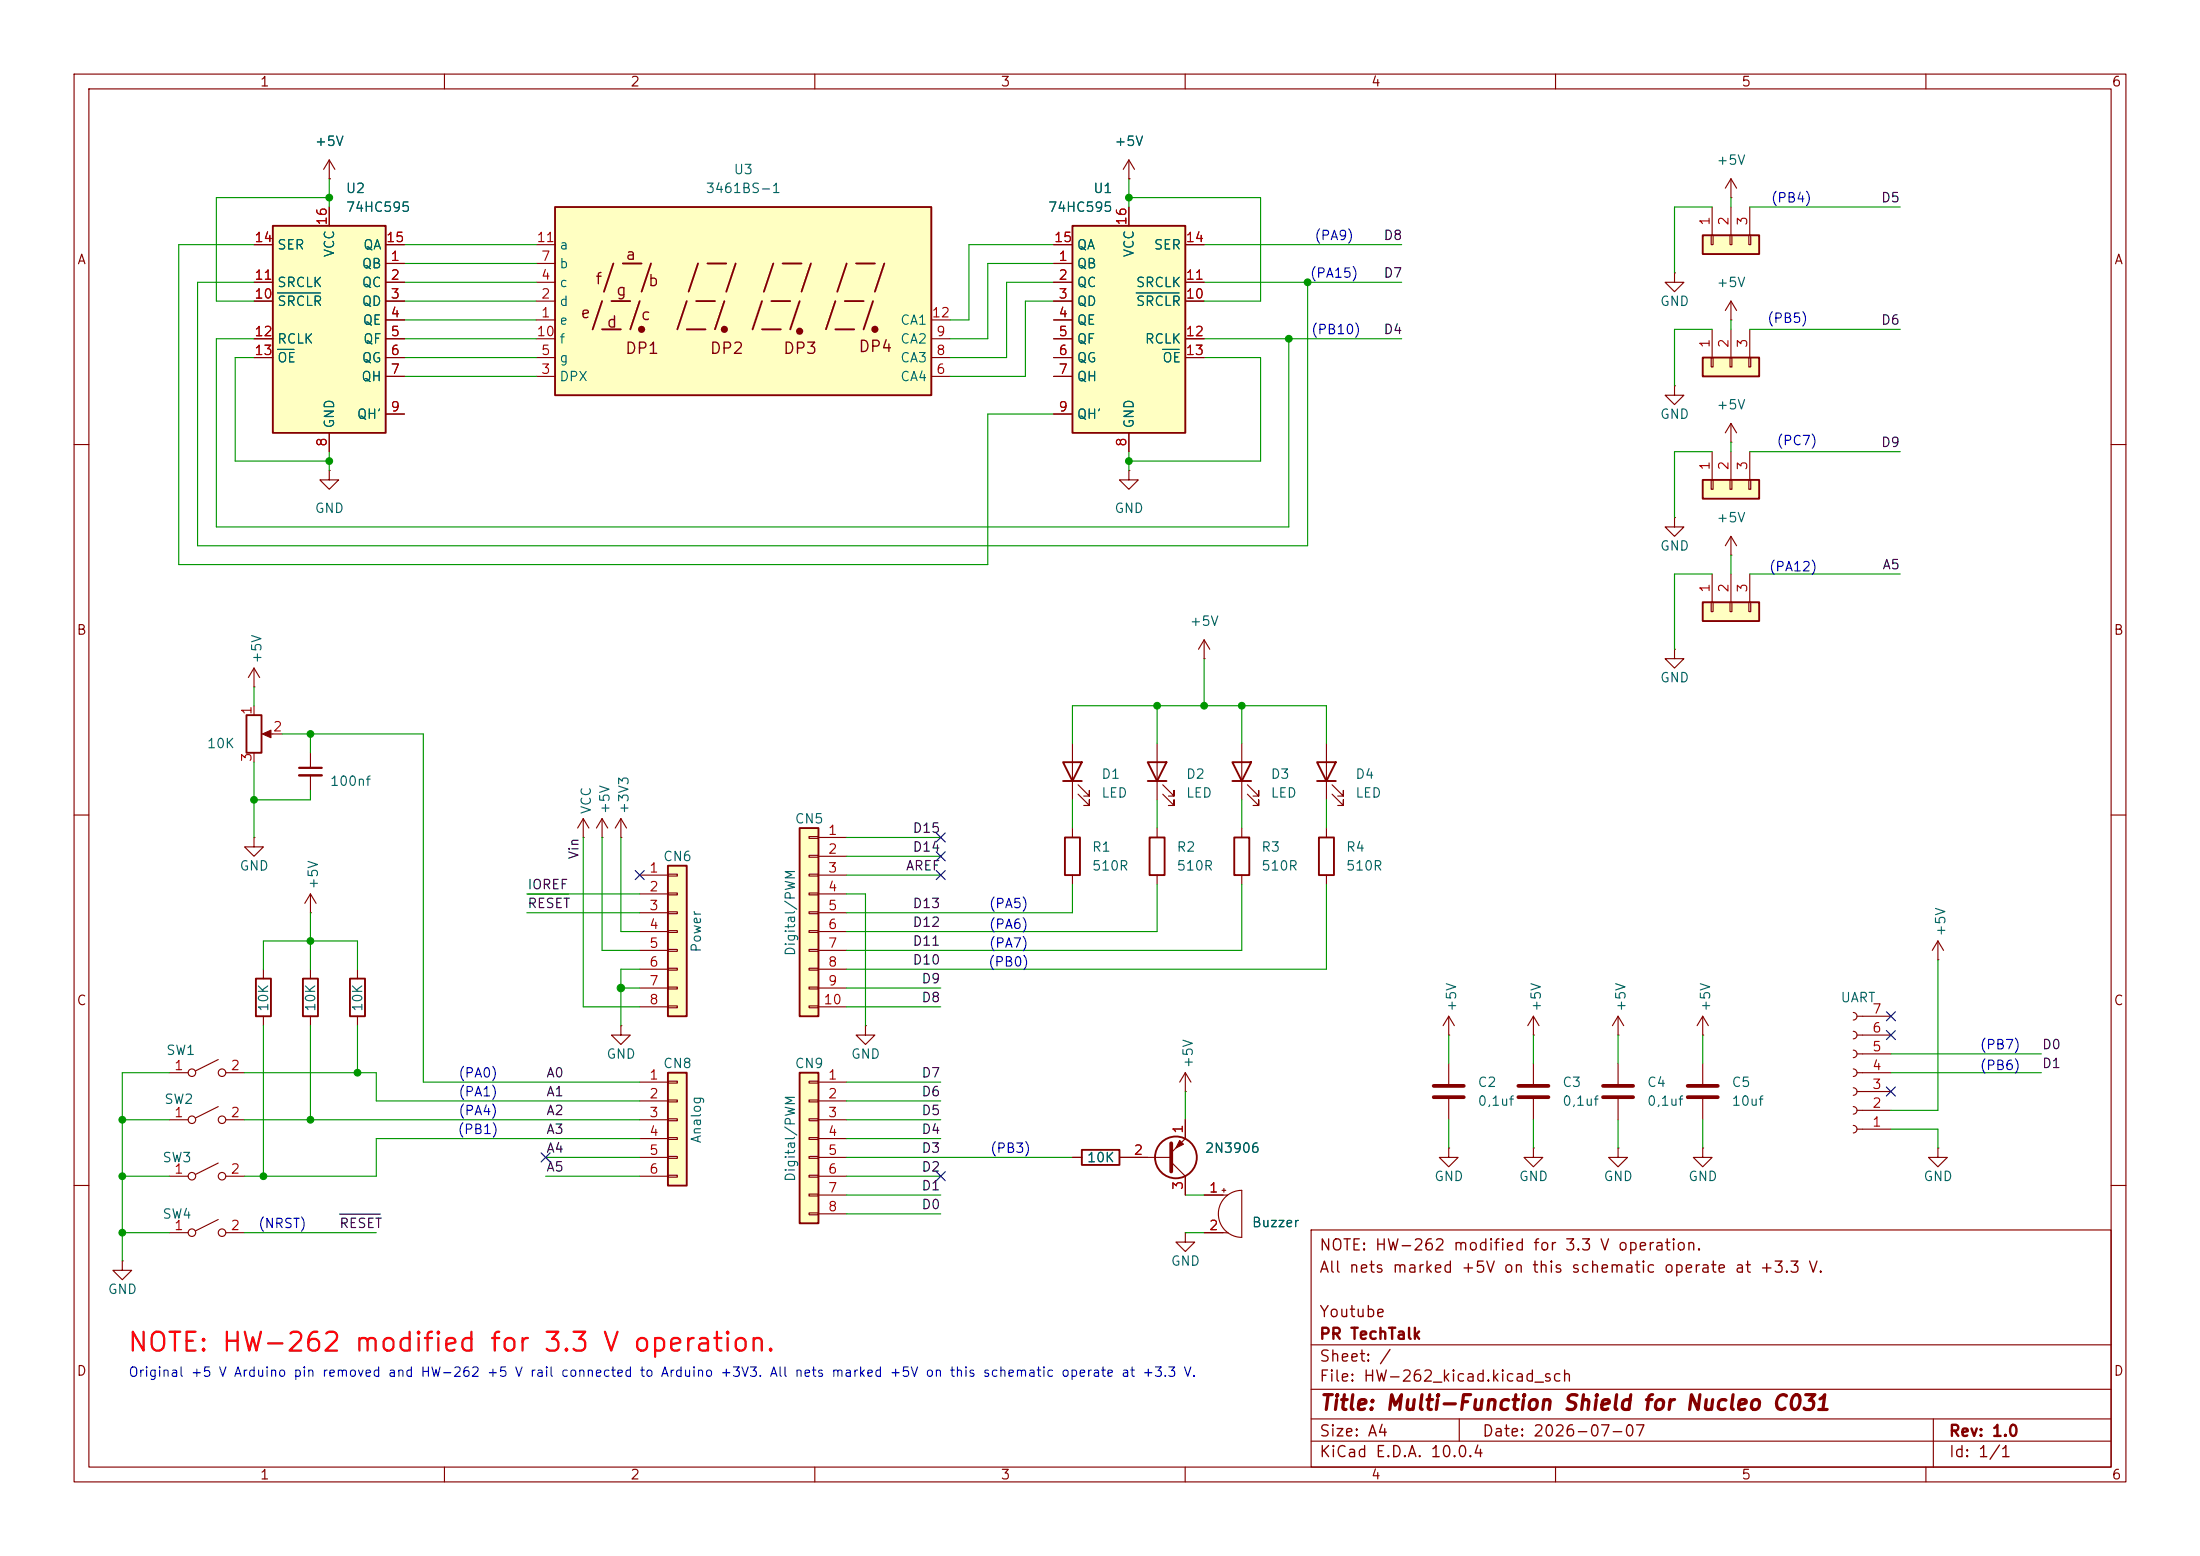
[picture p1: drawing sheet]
<svg xmlns="http://www.w3.org/2000/svg" width="297mm" height="210mm" viewBox="0 0 297 210" stroke-linecap="round" stroke-linejoin="round" font-family="sans-serif">
<g fill="none" stroke="#840000" stroke-width=".15">
<path d="M10 10h277v190h-277zM12 12h273v186h-273zM60 10v2M110 10v2M160 10v2M210 10v2M260 10v2M10 60h2M285 60h2M10 110h2M285 110h2M48.3 130.8v1.3"/>
<path d="M48.3 137.2v1.2M250.2 139.2a.51 .51 0 0 1 .5 .5 .51 .51 0 0 1-.5 .5M250.2 136.7a.51 .51 0 0 1 .5 .5 .51 .51 0 0 1-.5 .5M250.7 139.7h4.6M250.7 137.2h4.6M22.9 158.8h2.5M22.9 144.8h2.5M22.9 151.1h2.5M29.5 157l-3.1 1.5M29.5 149.4l-3.1 1.5M29.5 143l-3.1 1.5M30.5 158.8h2.5"/>
<path d="M30.5 144.8h2.5M30.5 151.1h2.5M250.2 151.9a.51 .51 0 0 1 .5 .5 .51 .51 0 0 1-.5 .5M250.2 149.4a.51 .51 0 0 1 .5 .5 .51 .51 0 0 1-.5 .5M250.2 146.8a.51 .51 0 0 1 .5 .5 .51 .51 0 0 1-.5 .5M250.2 144.3a.51 .51 0 0 1 .5 .5 .51 .51 0 0 1-.5 .5M250.2 141.7a.51 .51 0 0 1 .5 .5 .51 .51 0 0 1-.5 .5M250.7 152.4h4.6M250.7 149.9h4.6M250.7 147.3h4.6M250.7 144.8h4.6M250.7 142.2h4.6"/>
<path d="M10 160h2M22.9 166.4h2.5M29.5 164.6l-3.1 1.5M30.5 166.4h2.5M177 166h108v32h-108zM285 160h2M60 198v2M110 198v2M160 198v2M177 194.5h108M177 191.5h108M177 187.5h108"/>
<path d="M177 181.5h108M197 191.5v3M210 198v2M260 198v2M261 191.5v6.5"/>
<circle cx="25.9" cy="158.8" r=".51"/>
<circle cx="25.9" cy="144.8" r=".51"/>
<circle cx="25.9" cy="151.1" r=".51"/>
<circle cx="30" cy="144.8" r=".51"/>
<circle cx="30" cy="158.8" r=".51"/>
<circle cx="30" cy="151.1" r=".51"/>
<circle cx="25.9" cy="166.4" r=".51"/>
<circle cx="30" cy="166.4" r=".51"/>
</g>
<path d="M47.2 132.1h2.1v5.1h-2.1z" fill="none" stroke="#840000" stroke-width=".25"/>
<path d="M107.9 111.8h2.6v25.4h-2.6z" fill="#ffffc2"/>
<path d="M107.9 111.8h2.6v25.4h-2.6zM34.5 132.1h2.1v5.1h-2.1zM40.9 132.1h2v5.1h-2z" fill="none" stroke="#840000" stroke-width=".25"/>
<g fill="none" stroke="#840000" stroke-width=".15">
<path d="M109.2 112.9h1.3v.3h-1.3zM109.2 115.4h1.3v.3h-1.3zM109.2 118h1.3v.2h-1.3zM110.5 113h3.8M110.5 115.6h3.8M110.5 118.1h3.8M35.6 130.8v1.3M35.6 137.2v1.2M41.9 130.8v1.3M41.9 137.2v1.2M109.2 120.5h1.3v.3h-1.3zM109.2 123.1h1.3v.2h-1.3z"/>
<path d="M109.2 125.6h1.3v.3h-1.3zM109.2 128.1h1.3v.3h-1.3zM109.2 130.7h1.3v.2h-1.3zM109.2 133.2h1.3v.3h-1.3zM109.2 135.8h1.3v.2h-1.3zM110.5 120.7h3.8M110.5 123.2h3.8M110.5 125.7h3.8M110.5 128.3h3.8M110.5 130.8h3.8M110.5 133.4h3.8M110.5 135.9h3.8"/>
<path d="M195.6 139.7h.1M195.6 137.2v2.5M195.6 137.2l-.8 1.2M195.6 137.2l.7 1.2M207 139.7h.1M207 137.2v2.5M207 137.2l-.8 1.2M207 137.2l.8 1.2M218.4 139.7h.1M218.4 137.2v2.5M218.4 137.2l-.7 1.2M218.4 137.2l.8 1.2"/>
<path d="M229.9 139.7h.1M229.9 137.2v2.5M229.9 137.2l-.8 1.2M229.9 137.2l.7 1.2M261.6 129.5h.1M261.6 127l-.7 1.3M261.6 127l.8 1.3M261.6 127v2.5M195.6 154.9v1.3h1.2l-1.2 1.3-1.3-1.3h1.3M195.6 154.9h.1M195.6 143.5v2.8M195.6 148.3v2.8"/>
<path d="M207 154.9v1.3h1.3l-1.3 1.3-1.3-1.3h1.3M207 154.9h.1M207 143.5v2.8M207 148.3v2.8M218.4 154.9v1.3h1.3l-1.3 1.3-1.2-1.3h1.2M218.4 154.9h.1M218.4 143.5v2.8M218.4 148.3v2.8M229.9 154.9v1.3h1.2l-1.2 1.3-1.3-1.3h1.3M229.9 154.9h.1M229.9 143.5v2.8M229.9 148.3v2.8"/>
<path d="M16.5 170.2v1.3h1.3l-1.3 1.2-1.3-1.2h1.3M16.5 170.2h.1"/>
</g>
<path d="M193.5 146.6h4.1M193.5 148.1h4.1M205 146.6h4M205 148.1h4M216.4 146.6h4.1M216.4 148.1h4.1M227.8 146.6h4.1M227.8 148.1h4.1" fill="none" stroke="#840000" stroke-width=".51"/>
<path d="M90.2 116.8h2.5v20.4h-2.5z" fill="#ffffc2"/>
<path d="M90.2 116.8h2.5v20.4h-2.5z" fill="none" stroke="#840000" stroke-width=".25"/>
<g fill="none" stroke="#840000" stroke-width=".15">
<path d="M86.4 118.1h3.8M90.2 118h1.2v.2h-1.2zM86.4 120.7h3.8M86.4 123.2h3.8M86.4 125.7h3.8M86.4 128.3h3.8M86.4 130.8h3.8M86.4 133.4h3.8M86.4 135.9h3.8M90.2 120.5h1.2v.3h-1.2zM90.2 123.1h1.2v.2h-1.2zM90.2 125.6h1.2v.3h-1.2z"/>
<path d="M90.2 128.1h1.2v.3h-1.2zM90.2 130.7h1.2v.2h-1.2zM90.2 133.2h1.2v.3h-1.2zM90.2 135.8h1.2v.2h-1.2z"/>
</g>
<path d="M74.9 27.9h50.8v25.4h-50.8z" fill="#ffffc2"/>
<g fill="none" stroke="#840000" stroke-width=".25">
<path d="M74.9 27.9h50.8v25.4h-50.8zM82.8 35.6l-1.3 3.8M84.1 35.6h2.5M87.9 35.6l-1.3 3.8M94.2 35.6l-1.2 3.8M95.5 35.6h2.5M99.3 35.6l-1.3 3.8M104.4 35.6l-1.3 3.8M105.7 35.6h2.5M109.5 35.6l-1.3 3.8M114.3 35.6l-1.3 3.8M115.6 35.6h2.5"/>
<path d="M119.4 35.6l-1.3 3.8M81.3 40.6l-1.3 3.9M81.3 44.5h2.5M82.5 40.6h2.6M86.4 40.6l-1.3 3.9M92.7 44.5h2.5M92.7 40.6l-1.3 3.9M94 40.6h2.5M97.8 40.6l-1.3 3.9M102.9 44.5h2.5M102.9 40.6l-1.3 3.9M104.1 40.6h2.6"/>
<path d="M107.9 40.6l-1.2 3.9M112.8 44.5h2.5M112.8 40.6l-1.3 3.9M114 40.6h2.6M117.9 40.6l-1.3 3.9M33.3 96.5h2v5.1h-2z"/>
</g>
<g fill="#840000" stroke="#840000" stroke-width=".25">
<circle cx="86.6" cy="44.5" r=".36"/>
<circle cx="97.8" cy="44.5" r=".36"/>
<circle cx="107.9" cy="44.7" r=".36"/>
<circle cx="118.1" cy="44.5" r=".36"/>
</g>
<g fill="none" stroke="#840000" stroke-width=".15">
<path d="M44.4 24.1h.1M44.4 21.6l-.7 1.3M44.4 21.6l.8 1.3M44.4 21.6v2.5M72.4 38.1h2.5M72.4 35.6h2.5M72.4 33h2.5M72.4 43.2h2.5M72.4 40.6h2.5M72.4 50.8h2.5M72.4 48.3h2.5M72.4 45.7h2.5"/>
<path d="M125.7 43.2h2.6M125.7 50.8h2.6M125.7 48.3h2.6M125.7 45.7h2.6M34.3 92.7h.1M34.3 90.2v2.5M34.3 95.3v1.2M34.3 90.2l-.8 1.2M34.3 90.2l.8 1.2M35.8 99.1h2.3M34.3 101.6v1.3"/>
</g>
<path d="M35.4 99.1l1.2-.5v1z" fill="#840000" stroke="#840000" stroke-width=".15"/>
<path d="M144.8 30.5h15.2v27.9h-15.2z" fill="#ffffc2"/>
<path d="M144.8 30.5h15.2v27.9h-15.2z" fill="none" stroke="#840000" stroke-width=".25"/>
<g fill="none" stroke="#840000" stroke-width=".15">
<path d="M142.2 35.6h2.6M142.2 38.1h2.6M142.2 33h2.6M152.4 27.9v2.6M160 38.1h2.6M160 33h2.6M142.2 40.6h2.6M142.2 43.2h2.6M142.2 45.7h2.6M142.2 48.3h2.6M142.2 50.8h2.6M142.2 55.9h2.6"/>
<path d="M152.4 58.4v2.6M160 40.6h2.6M160 45.7h2.6M160 48.3h2.6M152.4 63.5v1.3h1.3l-1.3 1.2-1.3-1.2h1.3M152.4 63.5h.1"/>
</g>
<path d="M153.4 39.5h5.8M157 47.2h2.2" fill="none" stroke="#006464" stroke-width=".15"/>
<path d="M90.2 144.8h2.5v15.2h-2.5z" fill="#ffffc2"/>
<g fill="none" stroke="#840000" stroke-width=".25">
<path d="M143.5 102.9h2.5l-1.2 2.5zM143.5 105.4h2.5M143.8 113h2v5.1h-2zM154.9 102.9h2.6l-1.3 2.5zM154.9 105.4h2.6M155.2 113h2v5.1h-2zM166.4 102.9h2.5l-1.3 2.5zM166.4 105.4h2.5M166.6 113h2.1v5.1h-2.1zM177.8 102.9h2.5l-1.2 2.5zM177.8 105.4h2.5M178.1 113h2v5.1h-2z"/>
<path d="M90.2 144.8h2.5v15.2h-2.5z"/>
</g>
<g fill="none" stroke="#840000" stroke-width=".15">
<path d="M152.4 24.1h.1M152.4 21.6l-.8 1.3M152.4 21.6l.8 1.3M152.4 21.6v2.5M44.4 63.5v1.3h1.3l-1.3 1.2-1.2-1.2h1.2M44.4 63.5h.1M162.6 88.9h.1M162.6 86.4l-.8 1.2M162.6 86.4l.7 1.2M162.6 86.4v2.5M144.8 100.3v7.7M144.8 111.8v1.2"/>
<path d="M144.8 118.1v1.3M145.5 107.2l1.6 1.5v-.7v.7h-.8M145.5 105.9l1.6 1.5v-.7v.7h-.8M156.2 100.3v7.7M156.2 111.8v1.2M156.2 118.1v1.3M157 107.2l1.5 1.5v-.7v.7h-.8M157 105.9l1.5 1.5v-.7v.7h-.8M167.6 100.3v7.7M167.6 111.8v1.2M167.6 118.1v1.3M168.4 107.2l1.5 1.5v-.7v.7h-.7"/>
<path d="M168.4 105.9l1.5 1.5v-.7v.7h-.7M179.1 100.3v7.7M179.1 111.8v1.2M179.1 118.1v1.3M179.8 107.2l1.6 1.5v-.7v.7h-.8M179.8 105.9l1.6 1.5v-.7v.7h-.8M86.4 146.1h3.8M86.4 148.6h3.8M86.4 151.1h3.8M86.4 153.7h3.8M86.4 156.2h3.8M86.4 158.8h3.8"/>
<path d="M90.2 145.9h1.2v.3h-1.2zM90.2 148.5h1.2v.2h-1.2zM90.2 151h1.2v.3h-1.2zM90.2 153.5h1.2v.3h-1.2zM90.2 156.1h1.2v.2h-1.2zM90.2 158.6h1.2v.3h-1.2zM162.6 161.3h3.1M162.6 166.4h3.2M165 160.7h.5M165.2 160.4v.5M165.4 161.6a3.2 3.2 0 0 1 2.2-.9v6.3a3.2 3.2 0 0 1-2.9-2 3.2 3.2 0 0 1 .7-3.4z"/>
</g>
<path d="M229.9 31.8h7.6v2.5h-7.6z" fill="#ffffc2"/>
<path d="M229.9 31.8h7.6v2.5h-7.6z" fill="none" stroke="#840000" stroke-width=".25"/>
<path d="M231 31.8h.3v1.2h-.3zM231.1 27.9v3.9M233.6 31.8h.2v1.2h-.2zM233.7 27.9v3.9M236.1 31.8h.2v1.2h-.2zM236.2 27.9v3.9" fill="none" stroke="#840000" stroke-width=".15"/>
<path d="M36.8 30.5h15.3v27.9h-15.3z" fill="#ffffc2"/>
<path d="M36.8 30.5h15.3v27.9h-15.3z" fill="none" stroke="#840000" stroke-width=".25"/>
<g fill="none" stroke="#840000" stroke-width=".15">
<path d="M34.3 38.1h2.5M34.3 33h2.5M44.4 27.9v2.6M52.1 35.6h2.5M52.1 38.1h2.5M52.1 33h2.5M226.1 36.8v1.3h-1.3l1.3 1.3 1.2-1.3h-1.2M226.1 36.8h.1M233.7 26.7h.1M233.7 24.1l.7 1.3M233.7 24.1l-.8 1.3M233.7 24.1v2.6"/>
<path d="M34.3 40.6h2.5M34.3 45.7h2.5M34.3 48.3h2.5M44.4 58.4v2.6M52.1 40.6h2.5M52.1 43.2h2.5M52.1 45.7h2.5M52.1 48.3h2.5M52.1 50.8h2.5M52.1 55.9h2.5M233.7 43.2h.1M233.7 40.6v2.6"/>
<path d="M233.7 40.6l.7 1.3M233.7 40.6l-.8 1.3"/>
</g>
<path d="M37.5 39.5h5.8M37.5 47.2h2.2" fill="none" stroke="#006464" stroke-width=".15"/>
<path d="M229.9 48.3h7.6v2.5h-7.6z" fill="#ffffc2"/>
<path d="M229.9 48.3h7.6v2.5h-7.6z" fill="none" stroke="#840000" stroke-width=".25"/>
<path d="M231 48.3h.3v1.2h-.3zM231.1 44.5v3.8M233.6 48.3h.2v1.2h-.2zM233.7 44.5v3.8M236.1 48.3h.2v1.2h-.2zM236.2 44.5v3.8M226.1 87.6v1.3h-1.3l1.3 1.3 1.2-1.3h-1.2M226.1 87.6h.1" fill="none" stroke="#840000" stroke-width=".15"/>
<path d="M229.9 81.3h7.6v2.5h-7.6z" fill="#ffffc2"/>
<path d="M229.9 81.3h7.6v2.5h-7.6z" fill="none" stroke="#840000" stroke-width=".25"/>
<g fill="none" stroke="#840000" stroke-width=".15">
<path d="M226.1 69.9v1.2h-1.3l1.3 1.3 1.2-1.3h-1.2M226.1 69.9h.1M231.1 77.5v3.8M233.7 74.9h.1M233.7 72.4v2.5M233.7 77.5v3.8M233.7 72.4l.7 1.3M233.7 72.4l-.8 1.3M236.2 77.5v3.8M231 81.3h.3v1.3h-.3zM233.6 81.3h.2v1.3h-.2zM236.1 81.3h.2v1.3h-.2z"/>
<path d="M160 166.4v1.2h1.3l-1.3 1.3-1.3-1.3h1.3M160 166.4h.1"/>
</g>
<path d="M107.9 144.8h2.6v20.3h-2.6z" fill="#ffffc2"/>
<g fill="none" stroke="#840000" stroke-width=".25">
<path d="M107.9 144.8h2.6v20.3h-2.6zM146 155.2h5.1v2h-5.1z"/>
<circle cx="158.7" cy="156.2" r="2.82"/>
</g>
<g fill="none" stroke="#840000" stroke-width=".15">
<path d="M78.7 113h.1M78.7 110.5l-.7 1.3M78.7 110.5l.8 1.3M78.7 110.5v2.5M81.3 113h.1M81.3 110.5l-.8 1.3M81.3 110.5l.7 1.3M81.3 110.5v2.5M83.8 113h.1M83.8 110.5l-.7 1.3M83.8 110.5l.8 1.3M83.8 110.5v2.5"/>
<path d="M109.2 145.9h1.3v.3h-1.3zM109.2 148.5h1.3v.2h-1.3zM109.2 151h1.3v.3h-1.3zM109.2 153.5h1.3v.3h-1.3zM109.2 156.1h1.3v.2h-1.3zM109.2 158.6h1.3v.3h-1.3zM110.5 146.1h3.8M110.5 148.6h3.8M110.5 151.1h3.8M110.5 153.7h3.8M110.5 156.2h3.8M110.5 158.8h3.8"/>
<path d="M144.8 156.2h1.2M151.1 156.2h7M158.1 156.8l1.9 2v2.5M160 147.3h.1M160 144.8l-.7 1.3M160 144.8l.8 1.3M160 144.8v2.5M160 151.1v2.6l-1.9 1.9M109.2 161.2h1.3v.2h-1.3zM109.2 163.7h1.3v.3h-1.3zM110.5 161.3h3.8M110.5 163.8h3.8"/>
</g>
<path d="M158.1 154.3v3.8" fill="none" stroke="#840000" stroke-width=".51"/>
<path d="M159.3 153.9l.5 .5-1.1 .5z" fill="#840000" stroke="#840000" stroke-width=".15"/>
<path d="M229.9 64.8h7.6v2.5h-7.6z" fill="#ffffc2"/>
<path d="M229.9 64.8h7.6v2.5h-7.6z" fill="none" stroke="#840000" stroke-width=".25"/>
<g fill="none" stroke="#840000" stroke-width=".15">
<path d="M34.3 38.1h2.5M34.3 33h2.5M44.4 24.1h.1M44.4 27.9v2.6M52.1 35.6h2.5M52.1 38.1h2.5M52.1 33h2.5M142.2 35.6h2.6M142.2 38.1h2.6M142.2 33h2.6M152.4 24.1h.1M152.4 27.9v2.6"/>
<path d="M160 38.1h2.6M160 33h2.6M34.3 40.6h2.5M34.3 45.7h2.5M34.3 48.3h2.5M44.4 58.4v2.6M52.1 40.6h2.5M52.1 43.2h2.5M52.1 45.7h2.5M52.1 48.3h2.5M52.1 50.8h2.5M52.1 55.9h2.5"/>
<path d="M142.2 40.6h2.6M142.2 43.2h2.6M142.2 45.7h2.6M142.2 48.3h2.6M142.2 50.8h2.6M142.2 55.9h2.6M152.4 58.4v2.6M160 40.6h2.6M160 45.7h2.6M160 48.3h2.6M226.1 52.1v1.2h-1.3l1.3 1.3 1.2-1.3h-1.2M226.1 52.1h.1"/>
<path d="M233.7 59.7h.1M233.7 57.2v2.5M233.7 57.2l.7 1.2M233.7 57.2l-.8 1.2M231 64.8h.3v1.2h-.3zM231.1 61v3.8M233.6 64.8h.2v1.2h-.2zM233.7 61v3.8M236.1 64.8h.2v1.2h-.2zM236.2 61v3.8M34.3 113v1.3h1.3l-1.3 1.3-1.3-1.3h1.3M34.3 113h.1"/>
<path d="M41.9 101.6v2M41.9 104.6v2.1M41.9 123.2h.1M41.9 120.7l-.8 1.2M41.9 120.7l.8 1.2M41.9 120.7v2.5M83.8 138.4v1.3h1.3l-1.3 1.3-1.3-1.3h1.3M83.8 138.4h.1M116.8 138.4v1.3h1.3l-1.3 1.3-1.2-1.3h1.2M116.8 138.4h.1M144.8 156.2h1.2M151.1 156.2h3.8"/>
<path d="M160 151.1v2.6M160 158.8v2.5M261.6 154.9v1.3h-1.3l1.3 1.3 1.3-1.3h-1.3M261.6 154.9h.1M162.6 161.3h2.5M162.6 166.4h2.5"/>
</g>
<path d="M40.4 103.6h3" fill="none" stroke="#840000" stroke-width=".3"/>
<path d="M40.4 104.6h3" fill="none" stroke="#840000" stroke-width=".33"/>
<path d="M71.2 120.7h5.5M45.8 163.9h5.5" fill="none" stroke="#0f0f0f" stroke-width=".15"/>
<g fill="none" stroke="#009600" stroke-width=".15">
<path d="M34.3 38.1h-7.6v35.6h149.8v-35.6M34.3 33h-10.2v43.2h109.2v-20.3h8.9M44.4 26.7h-15.2v13.9h5.1M44.4 24.1v3.8M54.6 35.6h17.8M54.6 38.1h17.8M54.6 33h17.8M142.2 35.6h-8.9v10.1h-5M142.2 38.1h-6.3v10.2h-7.6M142.2 33h-11.4v10.2h-2.5M152.4 26.7h17.8v13.9h-7.6M152.4 24.1v3.8"/>
<path d="M162.6 38.1h26.6M162.6 33h26.6M231.1 27.9h-5v8.9M233.7 26.7v1.2M236.2 27.9h20.3M34.3 45.7h-5.1v25.4h144.8v-25.4M34.3 48.3h-2.6v13.9h12.7M54.6 50.8h17.8M54.6 45.7h17.8M54.6 48.3h17.8M54.6 40.6h17.8M54.6 43.2h17.8"/>
<path d="M142.2 40.6h-3.8v10.2h-10.1M162.6 45.7h26.6M162.6 48.3h7.6v13.9h-17.8M231.1 44.5h-5v7.6M233.7 43.2v1.3M233.7 59.7v1.3M236.2 44.5h20.3M44.4 61v2.5M152.4 61v2.5M231.1 61h-5v8.9M231.1 77.5h-5v10.1M233.7 74.9v2.6"/>
<path d="M236.2 61h20.3M236.2 77.5h20.3M34.3 92.7v2.6M38.1 99.1h19v47h29.3M41.9 99.1v2.5M156.2 95.3v5M162.6 88.9v6.4M167.6 95.3v5M34.3 102.9v10.1M41.9 106.7v1.3h-7.6M78.7 113v22.9h7.7M81.3 113v15.3h5.1"/>
<path d="M83.8 113v12.7h2.6M114.3 115.6h12.7M114.3 118.1h12.7M114.3 113h12.7M144.8 100.3v-5h34.3v5M144.8 119.4v3.8h-30.5M144.8 108v3.8M156.2 119.4v6.3h-41.9M156.2 108v3.8M167.6 119.4v8.9h-53.3M167.6 108v3.8M179.1 119.4v11.4h-64.8"/>
<path d="M179.1 108v3.8M35.6 130.8v-3.8h12.7v3.8M35.6 138.4v20.4M41.9 123.2v7.6M41.9 138.4v12.7M48.3 138.4v6.4M71.1 123.2h15.3M71.1 120.7h15.3M83.8 133.4h2.6M86.4 130.8h-2.6v7.6M114.3 135.9h12.7M114.3 133.4h12.7"/>
<path d="M114.3 120.7h2.5v17.7M195.6 139.7v3.8M207 139.7v3.8M218.4 139.7v3.8M229.9 139.7v3.8M261.6 129.5v20.4h-6.3M16.5 158.8h6.4M16.5 151.1h6.4M22.9 144.8h-6.4v25.4M33 144.8h17.8v3.8h35.6M33 151.1h53.4M73.7 158.8h12.7"/>
<path d="M73.7 156.2h12.7M86.4 153.7h-35.6v5.1h-17.8M114.3 158.8h12.7M114.3 151.1h12.7M114.3 156.2h30.5M114.3 146.1h12.7M114.3 153.7h12.7M114.3 148.6h12.7M160 147.3v3.8M195.6 151.1v3.8M207 151.1v3.8M218.4 151.1v3.8"/>
<path d="M229.9 151.1v3.8M255.3 152.4h6.3v2.5M255.3 144.8h20.3M255.3 142.2h20.3M16.5 166.4h6.4M33 166.4h17.8M114.3 161.3h12.7M114.3 163.8h12.7M160 166.4h2.6M160 161.3h2.6"/>
</g>
<g fill="none" stroke="#000084" stroke-width=".15">
<path d="M85.8 117.5l1.2 1.2M87 117.5l-1.2 1.2M126.4 117.5l1.2 1.2M126.4 115l1.2 1.2M126.4 112.4l1.2 1.2M127.6 117.5l-1.2 1.2M127.6 115l-1.2 1.2M127.6 112.4l-1.2 1.2M254.7 136.6l1.2 1.2M254.7 139.1l1.2 1.2M255.9 136.6l-1.2 1.2M255.9 139.1l-1.2 1.2"/>
<path d="M73.1 155.6l1.2 1.2M74.3 155.6l-1.2 1.2M126.4 158.1l1.2 1.3M127.6 158.1l-1.2 1.3M254.7 146.7l1.2 1.2M255.9 146.7l-1.2 1.2"/>
</g>
<path d="M37.5 39.5h5.8M153.4 39.5h5.8M37.5 47.2h2.2M157 47.2h2.2" fill="none" stroke="#006464" stroke-width=".15"/>
<g fill="#009600" stroke="#009600" stroke-width=".14">
<circle cx="35.6" cy="158.8" r=".46"/>
<circle cx="16.5" cy="158.8" r=".46"/>
<circle cx="16.5" cy="151.1" r=".46"/>
<circle cx="16.5" cy="166.4" r=".46"/>
<circle cx="44.4" cy="62.2" r=".46"/>
<circle cx="44.4" cy="26.7" r=".46"/>
<circle cx="41.9" cy="99.1" r=".46"/>
<circle cx="41.9" cy="127" r=".46"/>
<circle cx="34.3" cy="108" r=".46"/>
<circle cx="83.8" cy="133.4" r=".51"/>
<circle cx="41.9" cy="151.1" r=".46"/>
<circle cx="48.3" cy="144.8" r=".46"/>
<circle cx="162.6" cy="95.3" r=".46"/>
<circle cx="156.2" cy="95.3" r=".46"/>
<circle cx="167.6" cy="95.3" r=".46"/>
<circle cx="152.4" cy="62.2" r=".46"/>
<circle cx="176.5" cy="38.1" r=".46"/>
<circle cx="152.4" cy="26.7" r=".46"/>
<circle cx="174" cy="45.7" r=".46"/>
</g>
<text font-size="2.5" fill="#ff060d" x="17.1" y="183">NOTE: HW-262 modified for 3.3 V operation.</text>
<text font-size="2" fill="#840000" x="178" y="190.8">Title: Multi-Function Shield for Nucleo C031</text>
<g font-size="1.5" fill="#840000">
<text x="84.3" y="35.5">a</text>
<text x="80.3" y="38.8">f</text>
<text x="83.1" y="40.3">g</text>
<text x="87.4" y="39">b</text>
<text x="78.3" y="43.3">e</text>
<text x="81.8" y="44.6">d</text>
<text x="86.4" y="43.6">c</text>
<text x="115.8" y="47.9">DP4</text>
<text x="84.3" y="48.2">DP1</text>
<text x="95.7" y="48.2">DP2</text>
<text x="105.6" y="48.2">DP3</text>
<text x="178" y="172.2">All nets marked +5V on this schematic operate at +3.3 V.</text>
<text x="178" y="169.2">NOTE: HW-262 modified for 3.3 V operation.</text>
<text x="178" y="178.2">Youtube</text>
<text x="178" y="184.2">Sheet: /</text>
<text x="178" y="181.2">PR TechTalk</text>
<text x="178" y="186.9">File: HW-262_kicad.kicad_sch</text>
<text x="178" y="197.1">KiCad E.D.A. 10.0.4</text>
<text x="178" y="194.3">Size: A4</text>
<text x="200" y="194.3">Date: 2026-07-07</text>
<text x="263" y="194.3">Rev: 1.0</text>
<text x="263" y="197.1">Id: 1/1</text>
</g>
<g font-size="1.3" fill="#840000">
<text x="35" y="12">1</text>
<text x="85" y="12">2</text>
<text x="135" y="12">3</text>
<text x="185" y="12">4</text>
<text x="235" y="12">5</text>
<text x="285" y="12">6</text>
<text x="10.3" y="36">A</text>
<text x="285.3" y="36">A</text>
<text x="10.3" y="86">B</text>
<text x="285.3" y="86">B</text>
<text x="10.3" y="136">C</text>
<text x="285.3" y="136">C</text>
<text x="10.3" y="186">D</text>
<text x="285.3" y="186">D</text>
<text x="35" y="200">1</text>
<text x="85" y="200">2</text>
<text x="135" y="200">3</text>
<text x="185" y="200">4</text>
<text x="235" y="200">5</text>
<text x="285" y="200">6</text>
</g>
<g font-size="1.3" fill="#006464">
<text x="42.4" y="20">+5V</text>
<text x="99" y="23.8">U3</text>
<text x="150.4" y="20">+5V</text>
<text x="231.6" y="22.6">+5V</text>
<text x="46.6" y="26.4">U2</text>
<text x="46.6" y="28.9">74HC595</text>
<text x="95.2" y="26.4">3461BS-1</text>
<text x="141.4" y="28.9">74HC595</text>
<text x="147.5" y="26.4">U1</text>
<text x="37.3" y="34">SER</text>
<text x="45.4" y="34.8" transform="rotate(-90 45.4 34.8)">VCC</text>
<text x="48.9" y="34">QA</text>
<text x="75.4" y="34">a</text>
<text x="145.3" y="34">QA</text>
<text x="153.4" y="34.8" transform="rotate(-90 153.4 34.8)">VCC</text>
<text x="155.7" y="34">SER</text>
<text x="37.3" y="41.6">SRCLR</text>
<text x="37.3" y="39.1">SRCLK</text>
<text x="48.8" y="36.5">QB</text>
<text x="48.8" y="39.1">QC</text>
<text x="48.8" y="41.6">QD</text>
<text x="75.4" y="41.6">d</text>
<text x="75.4" y="39.1">c</text>
<text x="75.4" y="36.5">b</text>
<text x="145.3" y="36.5">QB</text>
<text x="145.3" y="39.1">QC</text>
<text x="145.3" y="41.6">QD</text>
<text x="153.3" y="41.6">SRCLR</text>
<text x="153.3" y="39.1">SRCLK</text>
<text x="224" y="41.6">GND</text>
<text x="231.6" y="39.1">+5V</text>
<text x="37.3" y="46.7">RCLK</text>
<text x="48.9" y="44.2">QE</text>
<text x="48.9" y="46.7">QF</text>
<text x="75.4" y="44.2">e</text>
<text x="75.4" y="46.7">f</text>
<text x="121.5" y="46.7">CA2</text>
<text x="121.5" y="44.2">CA1</text>
<text x="145.3" y="44.2">QE</text>
<text x="145.3" y="46.7">QF</text>
<text x="154.5" y="46.7">RCLK</text>
<text x="37.3" y="49.2">OE</text>
<text x="48.7" y="51.8">QH</text>
<text x="48.8" y="49.2">QG</text>
<text x="75.4" y="51.8">DPX</text>
<text x="75.4" y="49.2">g</text>
<text x="121.5" y="51.8">CA4</text>
<text x="121.5" y="49.2">CA3</text>
<text x="145.3" y="49.2">QG</text>
<text x="145.3" y="51.8">QH</text>
<text x="156.8" y="49.2">OE</text>
<text x="45.4" y="57.9" transform="rotate(-90 45.4 57.9)">GND</text>
<text x="48.1" y="56.9">QH'</text>
<text x="145.3" y="56.9">QH'</text>
<text x="153.4" y="57.9" transform="rotate(-90 153.4 57.9)">GND</text>
<text x="224" y="56.9">GND</text>
<text x="231.6" y="55.6">+5V</text>
<text x="42.4" y="69.6">GND</text>
<text x="150.4" y="69.6">GND</text>
<text x="231.6" y="70.8">+5V</text>
<text x="224" y="74.6">GND</text>
<text x="35.6" y="89.7" transform="rotate(-90 35.6 89.7)">+5V</text>
<text x="160.5" y="84.8">+5V</text>
<text x="224" y="92.4">GND</text>
<text x="27.8" y="101.3">10K</text>
<text x="44.5" y="106.4">100nf</text>
<text x="148.6" y="105.4">D1</text>
<text x="148.6" y="108">LED</text>
<text x="160" y="105.4">D2</text>
<text x="160" y="108">LED</text>
<text x="171.5" y="105.4">D3</text>
<text x="171.5" y="108">LED</text>
<text x="182.9" y="105.4">D4</text>
<text x="182.9" y="108">LED</text>
<text x="80.1" y="110" transform="rotate(-90 80.1 110)">VCC</text>
<text x="82.6" y="110" transform="rotate(-90 82.6 110)">+5V</text>
<text x="85.2" y="110" transform="rotate(-90 85.2 110)">+3V3</text>
<text x="107.2" y="111.5">CN5</text>
<text x="32.3" y="117.8">GND</text>
<text x="89.4" y="116.5">CN6</text>
<text x="147.3" y="115.3">R1</text>
<text x="147.3" y="117.8">510R</text>
<text x="158.8" y="115.3">R2</text>
<text x="158.8" y="117.8">510R</text>
<text x="170.2" y="115.3">R3</text>
<text x="170.2" y="117.8">510R</text>
<text x="181.6" y="115.3">R4</text>
<text x="181.6" y="117.8">510R</text>
<text x="43.2" y="120.1" transform="rotate(-90 43.2 120.1)">+5V</text>
<text x="95" y="128.6" transform="rotate(-90 95 128.6)">Power</text>
<text x="107.7" y="129.1" transform="rotate(-90 107.7 129.1)">Digital/PWM</text>
<text x="262.9" y="126.5" transform="rotate(-90 262.9 126.5)">+5V</text>
<text x="36.5" y="136.6" transform="rotate(-90 36.5 136.6)">10K</text>
<text x="42.9" y="136.6" transform="rotate(-90 42.9 136.6)">10K</text>
<text x="49.2" y="136.6" transform="rotate(-90 49.2 136.6)">10K</text>
<text x="196.9" y="136.6" transform="rotate(-90 196.9 136.6)">+5V</text>
<text x="208.3" y="136.6" transform="rotate(-90 208.3 136.6)">+5V</text>
<text x="219.8" y="136.6" transform="rotate(-90 219.8 136.6)">+5V</text>
<text x="231.2" y="136.6" transform="rotate(-90 231.2 136.6)">+5V</text>
<text x="248.4" y="135.6">UART</text>
<text x="22.3" y="142.7">SW1</text>
<text x="81.8" y="143.2">GND</text>
<text x="114.8" y="143.2">GND</text>
<text x="22.1" y="149.3">SW2</text>
<text x="89.4" y="144.5">CN8</text>
<text x="107.2" y="144.5">CN9</text>
<text x="161.3" y="144.3" transform="rotate(-90 161.3 144.3)">+5V</text>
<text x="199.4" y="147">C2</text>
<text x="199.4" y="149.6">0,1uf</text>
<text x="210.8" y="147">C3</text>
<text x="210.8" y="149.6">0,1uf</text>
<text x="222.3" y="147">C4</text>
<text x="222.3" y="149.6">0,1uf</text>
<text x="233.7" y="147">C5</text>
<text x="233.7" y="149.6">10uf</text>
<text x="95" y="154.4" transform="rotate(-90 95 154.4)">Analog</text>
<text x="162.6" y="155.9">2N3906</text>
<text x="21.8" y="157.2">SW3</text>
<text x="107.7" y="159.6" transform="rotate(-90 107.7 159.6)">Digital/PWM</text>
<text x="146.6" y="157.2">10K</text>
<text x="193.5" y="159.7">GND</text>
<text x="205" y="159.7">GND</text>
<text x="216.4" y="159.7">GND</text>
<text x="227.8" y="159.7">GND</text>
<text x="259.6" y="159.7">GND</text>
<text x="21.8" y="164.8">SW4</text>
<text x="168.9" y="165.9">Buzzer</text>
<text x="158" y="171.2">GND</text>
<text x="14.5" y="175">GND</text>
</g>
<g font-size="1.3" fill="#0000c2">
<text x="239" y="27.6">(PB4)</text>
<text x="177.4" y="32.7">(PA9)</text>
<text x="176.7" y="37.8">(PA15)</text>
<text x="176.9" y="45.4">(PB10)</text>
<text x="238.5" y="43.9">(PB5)</text>
<text x="239.7" y="60.4">(PC7)</text>
<text x="238.7" y="77.4">(PA12)</text>
<text x="133.4" y="122.9">(PA5)</text>
<text x="133.4" y="125.7">(PA6)</text>
<text x="133.3" y="130.8">(PB0)</text>
<text x="133.4" y="128.2">(PA7)</text>
<text x="267.2" y="141.9">(PB7)</text>
<text x="61.8" y="148.3">(PA1)</text>
<text x="61.8" y="145.8">(PA0)</text>
<text x="267.2" y="144.7">(PB6)</text>
<text x="61.7" y="153.4">(PB1)</text>
<text x="61.8" y="150.8">(PA4)</text>
<text x="133.6" y="155.9">(PB3)</text>
<text x="34.8" y="166.1">(NRST)</text>
<text x="17.2" y="186.1">Original +5 V Arduino pin removed and HW-262 +5 V rail connected to Arduino +3V3. All nets marked +5V on this schematic operate at +3.3 V.</text>
</g>
<g font-size="1.3" fill="#0f0f0f">
<text x="253.9" y="27.6">D5</text>
<text x="186.7" y="32.7">D8</text>
<text x="186.7" y="37.8">D7</text>
<text x="186.7" y="45.4">D4</text>
<text x="253.9" y="44.1">D6</text>
<text x="253.9" y="60.6">D9</text>
<text x="254" y="77.2">A5</text>
<text x="123.1" y="112.7">D15</text>
<text x="78.4" y="116.1" transform="rotate(-90 78.4 116.1)">Vin</text>
<text x="122.2" y="117.8">AREF</text>
<text x="123.1" y="115.3">D14</text>
<text x="71.1" y="120.3">IOREF</text>
<text x="71.1" y="122.9">RESET</text>
<text x="123.1" y="122.9">D13</text>
<text x="123.1" y="125.4">D12</text>
<text x="123.1" y="128">D11</text>
<text x="123.1" y="130.5">D10</text>
<text x="124.3" y="133">D9</text>
<text x="124.3" y="135.6">D8</text>
<text x="275.6" y="141.9">D0</text>
<text x="73.7" y="145.7">A0</text>
<text x="73.7" y="148.3">A1</text>
<text x="124.3" y="148.3">D6</text>
<text x="124.3" y="145.7">D7</text>
<text x="275.6" y="144.5">D1</text>
<text x="73.7" y="155.9">A4</text>
<text x="73.7" y="153.4">A3</text>
<text x="73.7" y="150.8">A2</text>
<text x="124.3" y="155.9">D3</text>
<text x="124.3" y="150.8">D5</text>
<text x="124.3" y="153.4">D4</text>
<text x="73.7" y="158.4">A5</text>
<text x="124.3" y="161">D1</text>
<text x="124.3" y="158.4">D2</text>
<text x="45.7" y="166.1">RESET</text>
<text x="124.3" y="163.5">D0</text>
</g>
<g font-size="1.3" fill="#a90000">
<text x="34.2" y="33">14</text>
<text x="44.4" y="30.5" transform="rotate(-90 44.4 30.5)">16</text>
<text x="52" y="33">15</text>
<text x="52.6" y="35.5">1</text>
<text x="72.3" y="33">11</text>
<text x="73" y="35.5">7</text>
<text x="142.2" y="33">15</text>
<text x="142.8" y="35.5">1</text>
<text x="152.4" y="30.5" transform="rotate(-90 152.4 30.5)">16</text>
<text x="160" y="33">14</text>
<text x="231.1" y="30.6" transform="rotate(-90 231.1 30.6)">1</text>
<text x="233.7" y="30.6" transform="rotate(-90 233.7 30.6)">2</text>
<text x="236.2" y="30.6" transform="rotate(-90 236.2 30.6)">3</text>
<text x="34.2" y="40.6">10</text>
<text x="34.2" y="38.1">11</text>
<text x="52.6" y="38.1">2</text>
<text x="52.6" y="40.6">3</text>
<text x="73" y="40.6">2</text>
<text x="73" y="38.1">4</text>
<text x="142.8" y="38.1">2</text>
<text x="142.8" y="40.6">3</text>
<text x="160" y="40.6">10</text>
<text x="160" y="38.1">11</text>
<text x="34.2" y="45.7">12</text>
<text x="52.6" y="43.2">4</text>
<text x="52.6" y="45.7">5</text>
<text x="72.3" y="45.7">10</text>
<text x="73" y="43.2">1</text>
<text x="125.7" y="43.2">12</text>
<text x="126.3" y="45.7">9</text>
<text x="142.8" y="43.2">4</text>
<text x="142.8" y="45.7">5</text>
<text x="160" y="45.7">12</text>
<text x="231.1" y="47.1" transform="rotate(-90 231.1 47.1)">1</text>
<text x="233.7" y="47.1" transform="rotate(-90 233.7 47.1)">2</text>
<text x="236.2" y="47.1" transform="rotate(-90 236.2 47.1)">3</text>
<text x="34.2" y="48.2">13</text>
<text x="52.6" y="48.2">6</text>
<text x="52.6" y="50.8">7</text>
<text x="73" y="50.8">3</text>
<text x="73" y="48.2">5</text>
<text x="126.3" y="50.8">6</text>
<text x="126.3" y="48.2">8</text>
<text x="142.8" y="48.2">6</text>
<text x="142.8" y="50.8">7</text>
<text x="160" y="48.2">13</text>
<text x="52.6" y="55.9">9</text>
<text x="142.8" y="55.9">9</text>
<text x="44.4" y="60.4" transform="rotate(-90 44.4 60.4)">8</text>
<text x="152.4" y="60.4" transform="rotate(-90 152.4 60.4)">8</text>
<text x="231.1" y="63.6" transform="rotate(-90 231.1 63.6)">1</text>
<text x="233.7" y="63.6" transform="rotate(-90 233.7 63.6)">2</text>
<text x="236.2" y="63.6" transform="rotate(-90 236.2 63.6)">3</text>
<text x="231.1" y="80.1" transform="rotate(-90 231.1 80.1)">1</text>
<text x="233.7" y="80.1" transform="rotate(-90 233.7 80.1)">2</text>
<text x="236.2" y="80.1" transform="rotate(-90 236.2 80.1)">3</text>
<text x="34.3" y="96.6" transform="rotate(-90 34.3 96.6)">1</text>
<text x="36.8" y="99">2</text>
<text x="34.3" y="102.9" transform="rotate(-90 34.3 102.9)">3</text>
<text x="111.7" y="113">1</text>
<text x="87.6" y="118.1">1</text>
<text x="111.7" y="115.5">2</text>
<text x="111.7" y="118.1">3</text>
<text x="87.6" y="120.6">2</text>
<text x="87.6" y="123.2">3</text>
<text x="87.6" y="125.7">4</text>
<text x="111.7" y="120.6">4</text>
<text x="111.7" y="123.2">5</text>
<text x="111.7" y="125.7">6</text>
<text x="87.6" y="128.2">5</text>
<text x="87.6" y="130.8">6</text>
<text x="111.7" y="128.2">7</text>
<text x="111.7" y="130.8">8</text>
<text x="87.6" y="133.3">7</text>
<text x="87.6" y="135.9">8</text>
<text x="111.1" y="135.9">10</text>
<text x="111.7" y="133.3">9</text>
<text x="252.7" y="137.1">7</text>
<text x="252.7" y="142.2">5</text>
<text x="252.7" y="139.7">6</text>
<text x="23.4" y="144.8">1</text>
<text x="31" y="144.8">2</text>
<text x="87.6" y="146">1</text>
<text x="87.6" y="148.6">2</text>
<text x="111.7" y="146">1</text>
<text x="111.7" y="148.6">2</text>
<text x="252.7" y="149.8">2</text>
<text x="252.7" y="147.3">3</text>
<text x="252.7" y="144.8">4</text>
<text x="23.4" y="151.1">1</text>
<text x="31" y="151.1">2</text>
<text x="87.6" y="151.1">3</text>
<text x="87.6" y="153.6">4</text>
<text x="111.7" y="151.1">3</text>
<text x="111.7" y="153.6">4</text>
<text x="160" y="153.1" transform="rotate(-90 160 153.1)">1</text>
<text x="252.7" y="152.4">1</text>
<text x="23.4" y="158.7">1</text>
<text x="31" y="158.7">2</text>
<text x="87.6" y="156.2">5</text>
<text x="87.6" y="158.7">6</text>
<text x="111.7" y="156.2">5</text>
<text x="111.7" y="158.7">6</text>
<text x="111.7" y="161.3">7</text>
<text x="153" y="156.2">2</text>
<text x="160" y="160.7" transform="rotate(-90 160 160.7)">3</text>
<text x="163.1" y="161.3">1</text>
<text x="23.4" y="166.3">1</text>
<text x="31" y="166.3">2</text>
<text x="111.7" y="163.8">8</text>
<text x="163.1" y="166.3">2</text>
</g>
</svg>
